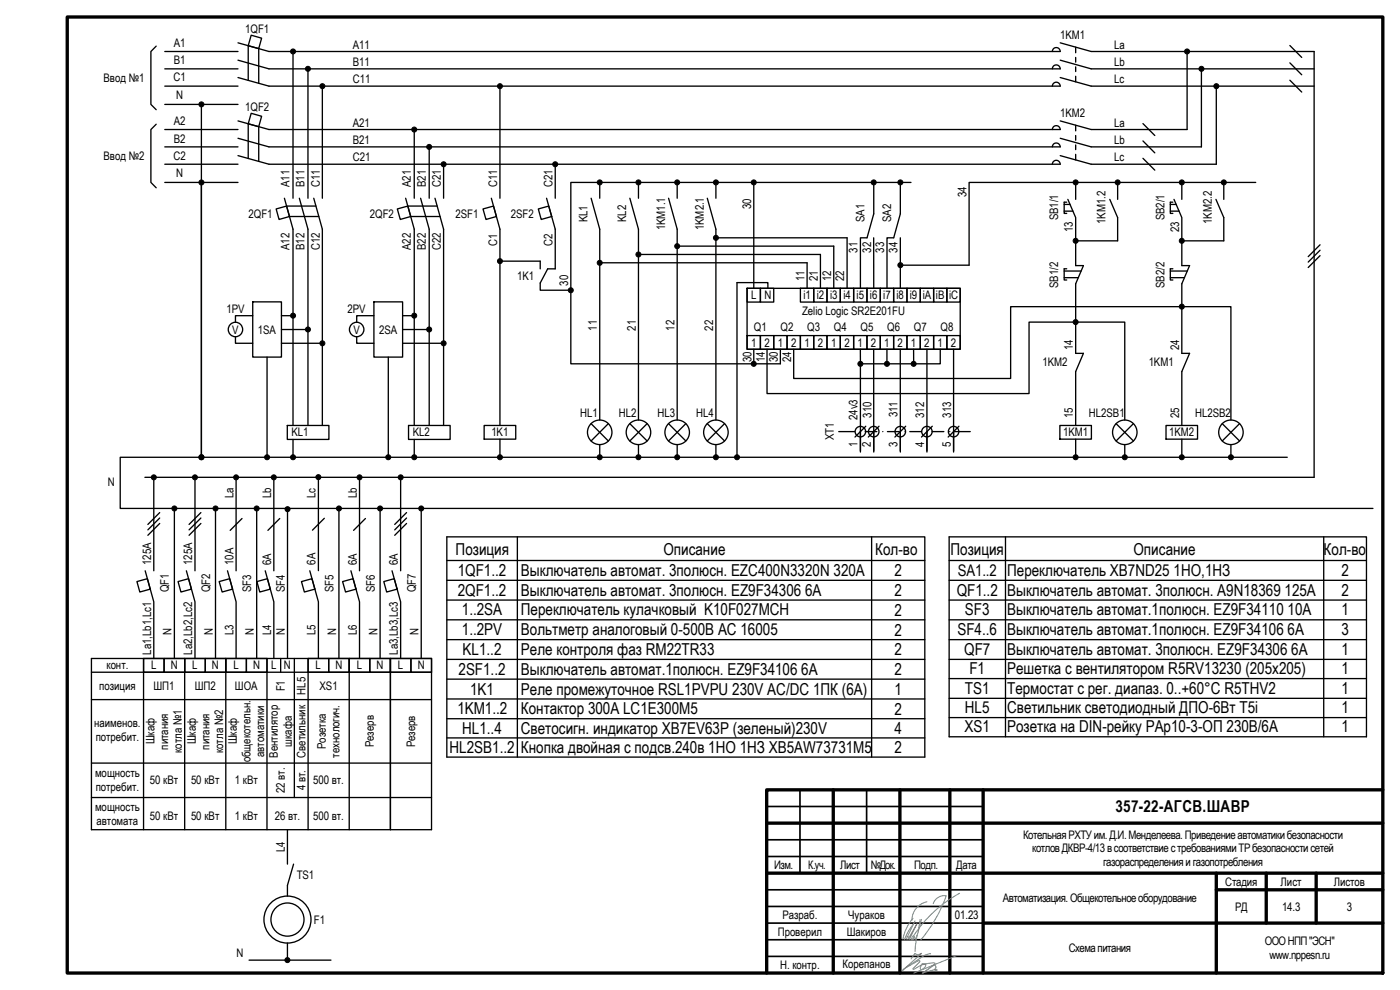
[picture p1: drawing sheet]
<svg xmlns="http://www.w3.org/2000/svg" width="420mm" height="297mm" viewBox="0 0 420 297" stroke-linecap="round" stroke-linejoin="round" font-family="sans-serif">
<g fill="none" stroke="#000" stroke-width="1">
<path d="M20.2 5.1h394.8v286.9h-394.8zM250.1 237v55M270.1 237v55M285.1 237v55M295.1 237v55M415 237h-184.9v55M230.1 247h184.9M230.1 262h184.9M295.1 277h119.9M365 262v30M365 267h50M380 262v15"/>
<path d="M395 262v15"/>
</g>
<path d="M240.1 237v25M260.1 237v25M230.1 242h65M230.1 252h65M230.1 257h65M230.1 267h65M230.1 277h65M230.1 272h65M230.1 287h65M230.1 282h65" fill="none" stroke="#000" stroke-width=".5"/>
<g fill="none" stroke="#3dad99" stroke-width=".3">
<path d="M274 275.5a13 13 0 0 0-3 6.4M274.2 277.2a15 15 0 0 0-2.7 4.8M274.6 276.3l-2.7 5.6M275.6 279.6l-.7 2.9-.3 3M276.1 275.9l-.5 3.7M276.5 275.8l-.9 3.8M278.2 270.6a5.6 5.6 0 0 0-4.5 5.5M280.1 271.1a3.5 3.5 0 0 1 3.9-2.3 42.7 42.7 0 0 1-7.7 13.2M288 268a38.6 38.6 0 0 0-13.8 12.8M271.9 290.3l4-2.1 .1 .4-2 2.2h.3l2.1-1.3-.2 1 .1 .3 .3 .1 .8-.5a.66 .66 0 0 0 .4-1 .66 .66 0 0 0-1.1 0l3.4-.5h.5v.3l-3.7 2.8M272.2 281l.5 .1 .2 .6M272.9 281.9l2.3-4.7-2.8 4.8"/>
<path d="M273.6 281.6l-.2 .4M274 280.8a.64 .64 0 0 1 .2 .7 .64 .64 0 0 1-.6 .4zM274.1 281.6l-.7 .4M274.3 281l-.1 1.1M275.3 280.4l-.7 1.7M277 292l3.2-2.3a.46 .46 0 0 1 .5 0 .46 .46 0 0 1 .2 .6l-.3 .6 .3 .4a.26 .26 0 0 0 .3-.3 .26 .26 0 0 0-.4-.2l-4 1.2M279.3 286.2l-1.9 .5-6.5 4.4 5.7-5.1a1.59 1.59 0 0 1-2 .1l-1.2 1.6M287 286.8l-12.8 5.2"/>
</g>
<g fill="none" stroke="#000" stroke-width=".4">
<path d="M46.9 13.8l-1.6 1.7v15.8l1.6 1.6M49.5 15.5h21.9M71.4 12.8l9.3 2.7h237.5a1.19 1.19 0 0 0-1.2-1.2 1.19 1.19 0 0 0-1.2 1.2M71.4 18.1l9.3 2.6h237.5a1.19 1.19 0 0 0-1.2-1.2 1.19 1.19 0 0 0-1.2 1.2M74.5 13.7v10.4M75.4 10.6l3.1 .9-.9 3.1-3.1-.9zM77.6 14.6v10.4M87.9 16.2v43.3M318.2 12.8l9.3 2.7h66.9v127.7h-350.9M318.2 18.1l9.3 2.6h66.9M322.8 14.1v1.7M322.8 17.2v1.4"/>
<path d="M356.3 16.2v22.7h-28.8l-9.3-2.6M387.1 13.7l3.6 3.5M387.1 18.9l3.6 3.5M46.9 37.3l-1.6 1.6v15.8l1.6 1.6M49.5 38.9h21.9M49.5 20.7h21.9M49.5 25.8h21.9M49.5 31.3h21.9M60.4 32.1v104.3M71.4 36.3l9.3 2.6h237.5a1.19 1.19 0 0 0-1.2-1.2 1.19 1.19 0 0 0-1.2 1.2M71.4 23.3l9.3 2.5h237.5a1.19 1.19 0 0 0-1.2-1.1 1.19 1.19 0 0 0-1.2 1.1M74.5 37.1v10.5"/>
<path d="M75.4 34l3.1 .9-.9 3.1-3.1-.9zM77.6 38v10.4M92.4 21.4v38.1M96.7 26.6v32.9M124.3 39.6v19.9M150 26.6v32.9M318.2 23.3l9.3 2.5h66.9M322.8 20.1v1.4M322.8 22.9v1.7M322.8 37.6v1.7M343 37.1l3.6 3.6M360.6 21.4v22.7h-33.1l-9.3-2.6"/>
<path d="M365 26.6v22.7h-37.5l-9.3-2.6M387.1 24.1l3.6 3.5M49.5 44.1h21.9M49.5 49.3h21.9M49.5 54.7h21.9M71.4 41.5l9.3 2.6h237.5a1.19 1.19 0 0 0-1.2-1.2 1.19 1.19 0 0 0-1.2 1.2M71.4 46.7l9.3 2.6h237.5a1.19 1.19 0 0 0-1.2-1.2 1.19 1.19 0 0 0-1.2 1.2M85.4 59.5l2.5 9.3v58.9M89.8 59.5l2.6 9.3v58.9M94.2 59.5l2.5 9.3v58.9M121.7 59.5l2.6 9.3v58.9M126.2 59.5l2.6 9.3v58.9"/>
<path d="M128.8 44.8v14.7M130.5 59.5l2.6 9.3v58.9M133.1 50v9.5M147.5 59.5l2.5 9.3v58.9M164 59.5l2.6 9.3v11.9h-2.2l-2.3 4.2v2.2h8.4M166.6 50v9.5M177.4 59.5l2.6 9.3v57.2M180 55.5v4M189 59.5l2.6 9.3v57.2M191.6 55.5v4M200.6 59.5l2.6 9.3v57.2M203.2 55.5v4"/>
<path d="M212.3 59.5l2.6 9.3v57.2M214.9 55.5v4M226.2 55.5v31M262.2 55.5v8.7l-2 7.2h-2v15.1M270.2 55.5v8.7l-2 7.2h-2v15.1M273.4 54.7h-102.1v54.5h62.9v-4.4M320.5 59.8l2.3 5.5v14.4h2.4l-2.4 5.5v20.8h2.4l-2.4 5.5v16.2M322.8 40.7v1.4M322.8 43.5v1.4M322.8 46.3v1.7M322.8 55.5v4.3M333.1 59.8l2.3 5.5v7h-11.8"/>
<path d="M335.4 55.5v4.3M343 42.3l3.6 3.6M343 47.5l3.6 3.6M352.3 59.8l2.4 5.5v14.4h2.3l-2.3 5.5v20.8h2.3l-2.3 5.5v16.2M354.7 55.5v4.3M364.9 59.8l2.4 5.5v7h-11.9M367.3 55.5v4.3M376.9 54.7h-86.1v24.9h-19.8M82.9 62.7l3.1-.9 .9 3.2-3.2 .8zM86 61.8h8.8M86.9 65h8.8M119.2 62.7l3.2-.9 .9 3.2-3.2 .8z"/>
<path d="M122.4 61.8h8.8M123.3 65h8.8M145 62.7l3.1-.9 .9 3.2-3.2 .8zM150.8 78.4h11.3v2.3M161.6 62.7l3.1-.9 .9 3.2-3.2 .8zM180.7 78.8h61.5v7.7M192.4 76.3h53.8v10.2M204 73.9h46.2v12.6M215.6 71.4h38.6v15.1M262.2 71.4v15.1M270.2 71.4v15.1M319.4 61.3h1.7"/>
<path d="M319.4 63.4h2.6M320.1 60.7h-.7v3.3h.7M351.2 61.3h1.8M351.2 63.4h2.7M352 60.7h-.8v3.3h.8M396.2 73.4l-3.6 3.6M396.2 75.1l-3.6 3.5M396.2 76.7l-3.6 3.6M75.9 94.7h-5.2v2M75.9 90.6h8.6v16.5h-8.6zM84.5 94.7h2.7M84.5 98.9h7.2"/>
<path d="M112.2 90.6h8.6v16.5h-8.6zM112.2 94.7h-5.2v2M120.8 98.9h7.2M120.8 94.7h2.8M224.2 86.5h4v4.1h-4zM224.2 86.5h64v18.3h-64zM228.2 86.5h4v4.1h-4zM230.5 86.5v-1.7h-9.3v51.6M240.2 86.5h4v4.1h-4zM244.2 86.5h4v4.1h-4zM248.2 86.5h4v4.1h-4zM252.2 86.5h4v4.1h-4z"/>
<path d="M256.2 86.5h4v4.1h-4zM260.2 86.5h4v4.1h-4zM264.2 86.5h4v4.1h-4zM268.2 86.5h4v4.1h-4zM272.2 86.5h4v4.1h-4zM276.2 86.5h4v4.1h-4zM280.2 86.5h4v4.1h-4zM284.2 86.5h4v4.1h-4zM319.4 83.3h4.2M319.4 81.3h5.1M320.1 80.6h-.7v3.4h.7M322.1 96.6h-13.3v21.5h-78.6v-13.3"/>
<path d="M322.8 96.6h14.8v29.4M351.2 81.3h5.1M351.2 83.3h4.3M352 80.6h-.8v3.4h.8M353.9 92h-50.6v21.6h-65.1v-8.8M354.7 92h14.7v34M70.7 101v2h5.2M80.1 107.1v29.3M84.5 103h11.5M107 101v2h5.2M116.5 107.1v29.3M120.8 103h11.6"/>
<path d="M224.2 100.7h4v4.1h-4zM226.2 104.8v3.6M228.2 100.7h4v4.1h-4zM232.2 100.7h4v4.1h-4zM236.2 100.7h4v4.1h-4zM240.2 100.7h4v4.1h-4zM244.2 100.7h4v4.1h-4zM248.2 100.7h4v4.1h-4zM252.2 100.7h4v4.1h-4zM256.2 100.7h4v4.1h-4zM258.2 104.8v3.6M260.2 100.7h4v4.1h-4z"/>
<path d="M262.2 104.8v30.8M264.2 100.7h4v4.1h-4zM266.2 104.8v3.6M268.2 100.7h4v4.1h-4zM270.2 104.8v30.8M272.2 100.7h4v4.1h-4zM274.2 104.8v3.6M276.2 100.7h4v4.1h-4zM278.2 104.8v30.8M280.2 100.7h4v4.1h-4zM282.2 104.8v4.4h-24v26.4M284.2 100.7h4v4.1h-4z"/>
<path d="M286.2 104.8v30.8M86.2 127.7h12.5v4.1h-12.5zM87.9 131.8v4.6M122.6 127.7h12.5v4.1h-12.5zM124.3 131.8v4.6M145.3 127.7h9.5v4.1h-9.5zM150 131.8v4.6M177.4 127.1l5.2 5.2M180 133.4v3M182.6 127.1l-5.2 5.2M189 127.1l5.2 5.2M191.6 133.4v3"/>
<path d="M194.2 127.1l-5.2 5.2M200.6 127.1l5.2 5.2M203.2 133.4v3M205.8 127.1l-5.2 5.2M212.2 127.1l5.3 5.2M214.9 133.4v3M217.5 127.1l-5.3 5.2M251.7 129.5h4.8M258.2 129.5v5.8M259.6 129.5h3.6M259.8 127.9l-3.2 3.2M263.8 127.9l-3.2 3.2"/>
<path d="M264.9 129.5h.1M266.3 129.5h3.6M271.6 129.5h.1M271.8 127.9l-3.2 3.2M273 129.5h3.6M278.3 129.5h.1M279.7 129.5h3.6M279.8 127.9l-3.2 3.2M285 129.5h.1M286.4 129.5h4.8M287.8 127.9l-3.2 3.2M318.1 127.7h9.4v4.1h-9.4z"/>
<path d="M322.8 131.8v4.6M335 127.1l5.2 5.2M337.6 133.4v3M340.2 127.1l-5.2 5.2M349.9 127.7h9.5v4.1h-9.5zM354.7 131.8v4.6M366.8 127.1l5.2 5.2M369.4 133.4v3M372 127.1l-5.2 5.2M386.3 137.2h-350.2v15.3h375.9M46.2 144v27.3M47.9 153.8l-3.5 3.6"/>
<path d="M47.9 155.4l-3.5 3.6M47.9 157.1l-3.5 3.5M52.3 153.3v44.3M58.5 144v27.3M60.3 153.8l-3.6 3.6M60.3 155.4l-3.6 3.6M60.3 157.1l-3.6 3.5M64.7 153.3v44.3M70.9 144v27.3M72.6 155.6l-3.5 3.5M77 153.3v44.3M82.2 144v27.3"/>
<path d="M84 155.6l-3.6 3.5M86.3 153.5v44.1M95.6 143.9v27.3M97.3 155.5l-3.5 3.6M101.7 153.3v44.3M107.9 144v27.3M109.7 155.6l-3.6 3.5M114.1 153.3v44.3M120.2 144v27.3M122 153.8l-3.5 3.6M122 155.4l-3.5 3.6M122 157.1l-3.5 3.5"/>
<path d="M126.4 153.3v44.3M41.1 174.5l3.1-.9 .9 3.2-3.1 .8zM43.6 171.3l2.6 9.3v17M53.4 174.5l3.2-.9 .9 3.2-3.2 .8zM55.9 171.3l2.6 9.3v17M65.8 174.5l3.1-.9 .9 3.2-3.1 .8zM68.3 171.3l2.6 9.3v17M77.1 174.5l3.2-.9 .8 3.2-3.1 .8zM79.6 171.3l2.6 9.3v17M90.5 174.5l3.1-.9 .9 3.2-3.2 .8zM93 171.3l2.6 9.3v17M102.8 174.5l3.2-.9 .8 3.2-3.1 .8z"/>
<path d="M105.3 171.3l2.6 9.3v17M115.2 174.5l3.1-.9 .9 3.2-3.2 .8zM117.7 171.3l2.5 9.3v17M134.1 161.1h143.4v66.1h-143.4zM134.1 174.1h143.4M134.1 168.2h143.4M155.3 161.1v66.1M261.6 161.1v66.1M284.8 161.1h125.3v60h-125.3zM284.8 174.1h125.3M284.8 168.2h125.3M301.8 161.1v60"/>
<path d="M397.3 161.1v60M27.4 197.6h102.1v51.3h-102.1zM43.1 197.6h6.1v4.1h-6.1zM43.1 197.6v51.3M49.2 197.6h6.2v4.1h-6.2zM55.4 197.6h6.2v4.1h-6.2zM55.4 197.6v51.3M61.6 197.6h6.2v4.1h-6.2zM67.8 197.6h6.1v4.1h-6.1zM67.8 197.6v51.3M73.9 197.6h6.2v4.1h-6.2zM80.1 197.6v51.3"/>
<path d="M84.2 197.6v4.1M88.3 197.6v41.7M92.5 197.6h6.1v4.1h-6.1zM92.5 197.6v51.3M98.6 197.6h6.2v4.1h-6.2zM104.8 197.6h6.2v4.1h-6.2zM104.8 197.6v51.3M111 197.6h6.2v4.1h-6.2zM117.2 197.6h6.1v4.1h-6.1zM117.2 197.6v51.3M123.3 197.6h6.2v4.1h-6.2zM134.1 180h143.4"/>
<path d="M134.1 186h143.4M134.1 191.9h143.4M134.1 197.8h143.4M284.8 180h125.3M284.8 186h125.3M284.8 191.9h125.3M284.8 197.8h125.3M27.4 201.7h102.1M27.4 209.9h102.1M134.1 203.8h143.4M134.1 209.7h143.4M134.1 215.6h143.4"/>
<path d="M284.8 203.6h125.3M284.8 209.5h125.3M284.8 215.3h125.3M27.4 229h102.1M27.4 239.3h102.1M134.1 221.4h143.4M86.3 248.9v10.4M88.1 259.3l-1.8 6.3v3.3M74.7 288.1h24.6M86.3 283v4.3"/>
<circle cx="70.7" cy="98.9" r="2.17"/>
<circle cx="107" cy="98.9" r="2.17"/>
<circle cx="180" cy="129.7" r="3.7"/>
<circle cx="191.6" cy="129.7" r="3.7"/>
<circle cx="203.2" cy="129.7" r="3.7"/>
<circle cx="214.9" cy="129.7" r="3.7"/>
<circle cx="258.2" cy="129.5" r="1.57"/>
<circle cx="262.2" cy="129.5" r="1.58"/>
<circle cx="270.2" cy="129.5" r="1.57"/>
<circle cx="278.2" cy="129.5" r="1.57"/>
<circle cx="286.2" cy="129.5" r="1.57"/>
<circle cx="337.6" cy="129.7" r="3.7"/>
<circle cx="369.4" cy="129.7" r="3.7"/>
<circle cx="86.3" cy="275.9" r="5"/>
<circle cx="86.3" cy="275.9" r="7.1"/>
</g>
<g fill="#000">
<circle cx="87.9" cy="15.4" r=".75"/>
<circle cx="356.3" cy="15.5" r=".75"/>
<circle cx="60.4" cy="31.3" r=".75"/>
<circle cx="92.4" cy="20.7" r=".75"/>
<circle cx="96.7" cy="25.8" r=".74"/>
<circle cx="124.3" cy="38.9" r=".75"/>
<circle cx="150" cy="25.9" r=".74"/>
<circle cx="360.6" cy="20.6" r=".75"/>
<circle cx="365" cy="25.8" r=".74"/>
<circle cx="60.4" cy="54.7" r=".75"/>
<circle cx="128.8" cy="44.1" r=".75"/>
<circle cx="133.1" cy="49.3" r=".74"/>
<circle cx="166.6" cy="49.3" r=".75"/>
<circle cx="180" cy="54.7" r=".75"/>
<circle cx="191.6" cy="54.7" r=".75"/>
<circle cx="203.2" cy="54.7" r=".75"/>
<circle cx="214.9" cy="54.7" r=".75"/>
<circle cx="226.2" cy="54.7" r=".75"/>
<circle cx="262.2" cy="54.7" r=".75"/>
<circle cx="270.2" cy="54.7" r=".75"/>
<circle cx="322.8" cy="54.7" r=".75"/>
<circle cx="335.4" cy="54.7" r=".75"/>
<circle cx="354.7" cy="54.7" r=".75"/>
<circle cx="367.3" cy="54.7" r=".75"/>
<circle cx="150" cy="78.4" r=".75"/>
<circle cx="180" cy="78.9" r=".75"/>
<circle cx="191.6" cy="76.4" r=".75"/>
<circle cx="203.2" cy="73.9" r=".74"/>
<circle cx="214.9" cy="71.3" r=".75"/>
<circle cx="270.2" cy="79.6" r=".75"/>
<circle cx="322.8" cy="72.3" r=".75"/>
<circle cx="354.7" cy="72.3" r=".75"/>
<circle cx="87.9" cy="94.7" r=".75"/>
<circle cx="92.4" cy="98.9" r=".75"/>
<circle cx="124.3" cy="94.7" r=".75"/>
<circle cx="128.8" cy="98.9" r=".75"/>
<circle cx="171.3" cy="87.1" r=".75"/>
<circle cx="322.8" cy="96.6" r=".75"/>
<circle cx="354.7" cy="92" r=".75"/>
<circle cx="96.7" cy="103" r=".74"/>
<circle cx="133.1" cy="103" r=".74"/>
<circle cx="226.2" cy="109.2" r=".75"/>
<circle cx="258.2" cy="109.2" r=".75"/>
<circle cx="266.2" cy="109.2" r=".75"/>
<circle cx="274.2" cy="109.2" r=".75"/>
<circle cx="60.4" cy="137.2" r=".75"/>
<circle cx="80.2" cy="137.2" r=".75"/>
<circle cx="87.9" cy="137.2" r=".75"/>
<circle cx="116.5" cy="137.2" r=".75"/>
<circle cx="124.3" cy="137.2" r=".74"/>
<circle cx="150" cy="137.2" r=".74"/>
<circle cx="180" cy="137.2" r=".75"/>
<circle cx="191.6" cy="137.2" r=".75"/>
<circle cx="203.2" cy="137.2" r=".74"/>
<circle cx="214.9" cy="137.2" r=".75"/>
<circle cx="221.2" cy="137.2" r=".75"/>
<circle cx="322.8" cy="137.2" r=".75"/>
<circle cx="337.6" cy="137.2" r=".75"/>
<circle cx="354.7" cy="137.2" r=".75"/>
<circle cx="369.4" cy="137.2" r=".75"/>
<circle cx="46.2" cy="143.2" r=".75"/>
<circle cx="52.3" cy="152.5" r=".75"/>
<circle cx="58.5" cy="143.2" r=".75"/>
<circle cx="64.7" cy="152.5" r=".75"/>
<circle cx="70.9" cy="143.2" r=".75"/>
<circle cx="77" cy="152.5" r=".75"/>
<circle cx="82.2" cy="143.2" r=".75"/>
<circle cx="86.3" cy="152.8" r=".75"/>
<circle cx="95.5" cy="143.2" r=".75"/>
<circle cx="101.7" cy="152.5" r=".75"/>
<circle cx="107.9" cy="143.2" r=".75"/>
<circle cx="114.1" cy="152.5" r=".75"/>
<circle cx="120.2" cy="143.2" r=".75"/>
<circle cx="126.4" cy="152.5" r=".75"/>
<circle cx="86.3" cy="288.1" r=".75"/>
</g>
<g fill="none" stroke="#000" stroke-width=".3">
<circle cx="87.9" cy="15.4" r=".75"/>
<circle cx="356.3" cy="15.4" r=".75"/>
<circle cx="60.5" cy="31.3" r=".75"/>
<circle cx="92.4" cy="20.6" r=".75"/>
<circle cx="96.8" cy="25.9" r=".75"/>
<circle cx="124.3" cy="38.9" r=".75"/>
<circle cx="150" cy="25.9" r=".75"/>
<circle cx="360.6" cy="20.6" r=".75"/>
<circle cx="365" cy="25.9" r=".75"/>
<circle cx="60.5" cy="54.7" r=".75"/>
<circle cx="128.8" cy="44.1" r=".75"/>
<circle cx="133.1" cy="49.3" r=".75"/>
<circle cx="166.6" cy="49.3" r=".75"/>
<circle cx="180" cy="54.7" r=".75"/>
<circle cx="191.6" cy="54.7" r=".75"/>
<circle cx="203.2" cy="54.7" r=".75"/>
<circle cx="214.9" cy="54.7" r=".75"/>
<circle cx="226.2" cy="54.7" r=".75"/>
<circle cx="262.2" cy="54.7" r=".75"/>
<circle cx="270.2" cy="54.7" r=".75"/>
<circle cx="322.8" cy="54.7" r=".75"/>
<circle cx="335.4" cy="54.7" r=".75"/>
<circle cx="354.7" cy="54.7" r=".75"/>
<circle cx="367.3" cy="54.7" r=".75"/>
<circle cx="150" cy="78.4" r=".75"/>
<circle cx="180" cy="78.9" r=".75"/>
<circle cx="191.6" cy="76.4" r=".75"/>
<circle cx="203.2" cy="73.9" r=".75"/>
<circle cx="214.9" cy="71.4" r=".75"/>
<circle cx="270.2" cy="79.6" r=".75"/>
<circle cx="322.8" cy="72.3" r=".75"/>
<circle cx="354.7" cy="72.3" r=".75"/>
<circle cx="87.9" cy="94.7" r=".75"/>
<circle cx="92.4" cy="98.9" r=".75"/>
<circle cx="124.3" cy="94.7" r=".75"/>
<circle cx="128.8" cy="98.9" r=".75"/>
<circle cx="171.3" cy="87.1" r=".75"/>
<circle cx="322.8" cy="96.6" r=".75"/>
<circle cx="354.7" cy="92" r=".75"/>
<circle cx="96.8" cy="103" r=".75"/>
<circle cx="133.1" cy="103" r=".75"/>
<circle cx="226.2" cy="109.2" r=".75"/>
<circle cx="258.2" cy="109.2" r=".75"/>
<circle cx="266.2" cy="109.2" r=".75"/>
<circle cx="274.2" cy="109.2" r=".75"/>
<circle cx="60.5" cy="137.2" r=".75"/>
<circle cx="80.2" cy="137.2" r=".75"/>
<circle cx="87.9" cy="137.2" r=".75"/>
<circle cx="116.5" cy="137.2" r=".75"/>
<circle cx="124.3" cy="137.2" r=".75"/>
<circle cx="150" cy="137.2" r=".75"/>
<circle cx="180" cy="137.2" r=".75"/>
<circle cx="191.6" cy="137.2" r=".75"/>
<circle cx="203.2" cy="137.2" r=".75"/>
<circle cx="214.9" cy="137.2" r=".75"/>
<circle cx="221.2" cy="137.2" r=".75"/>
<circle cx="322.8" cy="137.2" r=".75"/>
<circle cx="337.6" cy="137.2" r=".75"/>
<circle cx="354.7" cy="137.2" r=".75"/>
<circle cx="369.4" cy="137.2" r=".75"/>
<circle cx="46.2" cy="143.2" r=".75"/>
<circle cx="52.3" cy="152.6" r=".75"/>
<circle cx="58.5" cy="143.2" r=".75"/>
<circle cx="64.7" cy="152.6" r=".75"/>
<circle cx="70.8" cy="143.2" r=".75"/>
<circle cx="77" cy="152.6" r=".75"/>
<circle cx="82.2" cy="143.2" r=".75"/>
<circle cx="86.3" cy="152.8" r=".75"/>
<circle cx="95.5" cy="143.2" r=".75"/>
<circle cx="101.7" cy="152.6" r=".75"/>
<circle cx="107.9" cy="143.2" r=".75"/>
<circle cx="114.1" cy="152.6" r=".75"/>
<circle cx="120.2" cy="143.2" r=".75"/>
<circle cx="126.4" cy="152.6" r=".75"/>
<circle cx="86.3" cy="288.1" r=".75"/>
</g>
<g font-size="4.9">
<text x="136.7" y="166.6">Позиция</text>
<text x="199.1" y="166.6">Описание</text>
<text x="262.7" y="166.6">Кол-во</text>
<text x="285.3" y="166.6">Позиция</text>
<text x="340.2" y="166.6">Описание</text>
<text x="397.2" y="166.6">Кол-во</text>
<text x="137.4" y="172.8">1QF1..2</text>
<text x="156.3" y="172.8">Выключатель автомат. 3полюсн. EZC400N3320N 320А</text>
<text x="268.4" y="172.9">2</text>
<text x="302.2" y="172.8">Переключатель XB7ND25 1НО,1НЗ</text>
<text x="402.6" y="172.8">2</text>
<text x="137.4" y="178.7">2QF1..2</text>
<text x="156.3" y="178.7">Выключатель автомат. 3полюсн. EZ9F34306 6А</text>
<text x="268.4" y="178.8">2</text>
<text x="287.1" y="178.7">QF1..2</text>
<text x="302.3" y="178.7">Выключатель автомат. 3полюсн. A9N18369 125А</text>
<text x="402.6" y="178.7">2</text>
<text x="138.6" y="184.7">1..2SA</text>
<text x="156.3" y="184.7">Переключатель кулачковый K10F027MCH</text>
<text x="268.4" y="184.7">2</text>
<text x="289.6" y="184.7">SF3</text>
<text x="302.2" y="184.7">Выключатель автомат.1полюсн. EZ9F34110 10А</text>
<text x="402.6" y="184.7">1</text>
<text x="138.6" y="190.6">1..2PV</text>
<text x="156.3" y="190.6">Вольтметр аналоговый 0-500В AC 16005</text>
<text x="268.4" y="190.7">2</text>
<text x="287.3" y="190.6">SF4..6</text>
<text x="302.2" y="190.6">Выключатель автомат.1полюсн. EZ9F34106 6А</text>
<text x="402.6" y="190.6">3</text>
<text x="138.8" y="196.5">KL1..2</text>
<text x="156.3" y="196.5">Реле контроля фаз RM22TR33</text>
<text x="268.4" y="196.6">2</text>
<text x="289.4" y="196.5">QF7</text>
<text x="302.2" y="196.5">Выключатель автомат. 3полюсн. EZ9F34306 6А</text>
<text x="402.6" y="196.5">1</text>
<text x="137.6" y="202.5">2SF1..2</text>
<text x="156.3" y="202.5">Выключатель автомат.1полюсн. EZ9F34106 6А</text>
<text x="268.4" y="202.5">2</text>
<text x="290.9" y="202.3">F1</text>
<text x="302.3" y="202.3">Решетка с вентилятором R5RV13230 (205х205)</text>
<text x="402.6" y="202.3">1</text>
<text x="141.1" y="208.4">1K1</text>
<text x="156.3" y="208.4">Реле промежуточное RSL1PVPU 230V АC/DC 1ПК (6А)</text>
<text x="268.4" y="208.5">1</text>
<text x="289.6" y="208.2">TS1</text>
<text x="302.3" y="208.2">Термостат с рег. диапаз. 0..+60°С R5THV2</text>
<text x="402.6" y="208.2">1</text>
<text x="137.3" y="214.3">1KM1..2</text>
<text x="156.3" y="214.3">Контактор 300А LC1E300M5</text>
<text x="268.4" y="214.4">2</text>
<text x="289.6" y="214">HL5</text>
<text x="302.2" y="214">Светильник светодиодный ДПО-6Вт Т5i</text>
<text x="402.6" y="214">1</text>
<text x="138.7" y="220.1">HL1..4</text>
<text x="156.3" y="220.1">Светосигн. индикатор XB7EV63P (зеленый)230V</text>
<text x="268.4" y="220.2">4</text>
<text x="289.5" y="219.8">XS1</text>
<text x="302.2" y="219.8">Розетка на DIN-рейку PAp10-3-ОП 230В/6А</text>
<text x="402.6" y="219.8">1</text>
<text x="134.9" y="225.8">HL2SB1..2</text>
<text x="156.3" y="225.8">Кнопка двойная с подсв.240в 1НО 1НЗ XB5AW73731M5</text>
<text x="268.4" y="225.9">2</text>
<text x="334.8" y="243.7">357-22-АГСВ.ШАВР</text>
</g>
<text font-size="4.8" x="287.4" y="172.7">SA1..2</text>
<g font-size="3.5">
<text x="73.6" y="9.8">1QF1</text>
<text x="318.2" y="11.6">1KM1</text>
<text x="52.2" y="14.1">A1</text>
<text x="105.9" y="14.6">A11</text>
<text x="334.4" y="14.6">La</text>
<text x="52.2" y="19.3">B1</text>
<text x="105.9" y="19.8">B11</text>
<text x="334.4" y="19.8">Lb</text>
<text x="31.1" y="24.6">Ввод №1</text>
<text x="52.1" y="24.4">C1</text>
<text x="52.9" y="29.8">N</text>
<text x="105.9" y="25">C11</text>
<text x="334.4" y="25">Lc</text>
<text x="73.6" y="33.4">1QF2</text>
<text x="318.2" y="35">1KM2</text>
<text x="52.2" y="37.5">A2</text>
<text x="105.9" y="38">A21</text>
<text x="334.4" y="38">La</text>
<text x="52.1" y="47.9">C2</text>
<text x="52.2" y="42.8">B2</text>
<text x="105.9" y="43.3">B21</text>
<text x="334.4" y="43.3">Lb</text>
<text x="31.1" y="48.1">Ввод №2</text>
<text x="52.9" y="53.2">N</text>
<text x="105.9" y="48.4">C21</text>
<text x="334.4" y="48.4">Lc</text>
<text x="86.9" y="56.1" transform="rotate(-90 86.9 56.1)">A11</text>
<text x="91.4" y="56.1" transform="rotate(-90 91.4 56.1)">B11</text>
<text x="95.9" y="56.1" transform="rotate(-90 95.9 56.1)">C11</text>
<text x="123.3" y="56.1" transform="rotate(-90 123.3 56.1)">A21</text>
<text x="127.8" y="56.1" transform="rotate(-90 127.8 56.1)">B21</text>
<text x="132.3" y="56.1" transform="rotate(-90 132.3 56.1)">C21</text>
<text x="149.2" y="56.1" transform="rotate(-90 149.2 56.1)">C11</text>
<text x="165.8" y="56.1" transform="rotate(-90 165.8 56.1)">C21</text>
<text x="290" y="59.1" transform="rotate(-90 290 59.1)">34</text>
<text x="74.6" y="65.3">2QF1</text>
<text x="111" y="65.3">2QF2</text>
<text x="136.7" y="65.3">2SF1</text>
<text x="153.3" y="65.3">2SF2</text>
<text x="225.4" y="62.7" transform="rotate(-90 225.4 62.7)">30</text>
<text x="176.3" y="66.7" transform="rotate(-90 176.3 66.7)">KL1</text>
<text x="187.9" y="66.7" transform="rotate(-90 187.9 66.7)">KL2</text>
<text x="199.6" y="69.1" transform="rotate(-90 199.6 69.1)">1KM1.1</text>
<text x="211.2" y="69.1" transform="rotate(-90 211.2 69.1)">1KM2.1</text>
<text x="259.4" y="66.7" transform="rotate(-90 259.4 66.7)">SA1</text>
<text x="267.5" y="66.7" transform="rotate(-90 267.5 66.7)">SA2</text>
<text x="317.6" y="66.1" transform="rotate(-90 317.6 66.1)">SB1/1</text>
<text x="322" y="69.7" transform="rotate(-90 322 69.7)">13</text>
<text x="331.8" y="67.2" transform="rotate(-90 331.8 67.2)">1KM1.2</text>
<text x="349.5" y="66.1" transform="rotate(-90 349.5 66.1)">SB2/1</text>
<text x="353.9" y="69.7" transform="rotate(-90 353.9 69.7)">23</text>
<text x="363.7" y="67.2" transform="rotate(-90 363.7 67.2)">1KM2.2</text>
<text x="86.9" y="75" transform="rotate(-90 86.9 75)">A12</text>
<text x="91.4" y="75" transform="rotate(-90 91.4 75)">B12</text>
<text x="95.9" y="75" transform="rotate(-90 95.9 75)">C12</text>
<text x="123.3" y="75" transform="rotate(-90 123.3 75)">A22</text>
<text x="127.8" y="75" transform="rotate(-90 127.8 75)">B22</text>
<text x="132.3" y="75" transform="rotate(-90 132.3 75)">C22</text>
<text x="149.2" y="73.7" transform="rotate(-90 149.2 73.7)">C1</text>
<text x="165.8" y="73.7" transform="rotate(-90 165.8 73.7)">C2</text>
<text x="257.4" y="75.8" transform="rotate(-90 257.4 75.8)">31</text>
<text x="261.4" y="75.8" transform="rotate(-90 261.4 75.8)">32</text>
<text x="265.4" y="75.8" transform="rotate(-90 265.4 75.8)">33</text>
<text x="269.4" y="75.8" transform="rotate(-90 269.4 75.8)">34</text>
<text x="155.2" y="84">1K1</text>
<text x="170.5" y="85.7" transform="rotate(-90 170.5 85.7)">30</text>
<text x="225.4" y="89.8">L N</text>
<text x="241.1" y="89.8">i1 i2 i3 i4 i5 i6 i7 i8 i9 iA iB iC</text>
<text x="241.4" y="84.3" transform="rotate(-90 241.4 84.3)">11</text>
<text x="245.4" y="84.3" transform="rotate(-90 245.4 84.3)">21</text>
<text x="249.4" y="84.3" transform="rotate(-90 249.4 84.3)">12</text>
<text x="253.4" y="84.3" transform="rotate(-90 253.4 84.3)">22</text>
<text x="317.6" y="86.4" transform="rotate(-90 317.6 86.4)">SB1/2</text>
<text x="349.5" y="86.4" transform="rotate(-90 349.5 86.4)">SB2/2</text>
<text x="67.9" y="93.9">1PV</text>
<text x="104.3" y="93.9">2PV</text>
<text x="240.7" y="94.6">Zelio Logic SR2E201FU</text>
<text x="69.7" y="100.1">V</text>
<text x="77.4" y="100.3">1SA</text>
<text x="106.1" y="100.1">V</text>
<text x="113.8" y="100.3">2SA</text>
<text x="179.2" y="99.2" transform="rotate(-90 179.2 99.2)">11</text>
<text x="190.8" y="99.2" transform="rotate(-90 190.8 99.2)">21</text>
<text x="202.4" y="99.2" transform="rotate(-90 202.4 99.2)">12</text>
<text x="214" y="99.2" transform="rotate(-90 214 99.2)">22</text>
<text x="226.3" y="99.5">Q1</text>
<text x="234.3" y="99.5">Q2</text>
<text x="242.3" y="99.5">Q3</text>
<text x="250.3" y="99.5">Q4</text>
<text x="258.3" y="99.5">Q5</text>
<text x="266.2" y="99.5">Q6</text>
<text x="274.2" y="99.5">Q7</text>
<text x="282.2" y="99.5">Q8</text>
<text x="225.4" y="104">1 2</text>
<text x="233.4" y="104">1 2</text>
<text x="241.4" y="104">1 2</text>
<text x="249.4" y="104">1 2</text>
<text x="257.4" y="104">1 2</text>
<text x="265.4" y="104">1 2</text>
<text x="273.4" y="104">1 2</text>
<text x="281.4" y="104">1 2</text>
<text x="322" y="105" transform="rotate(-90 322 105)">14</text>
<text x="353.9" y="105" transform="rotate(-90 353.9 105)">24</text>
<text x="225.5" y="108.6" transform="rotate(-90 225.5 108.6)">30</text>
<text x="229.5" y="108.6" transform="rotate(-90 229.5 108.6)">14</text>
<text x="233.5" y="108.6" transform="rotate(-90 233.5 108.6)">30</text>
<text x="237.5" y="108.6" transform="rotate(-90 237.5 108.6)">24</text>
<text x="312.9" y="109.8">1KM2</text>
<text x="344.7" y="109.8">1KM1</text>
<text x="174.1" y="125.2">HL1</text>
<text x="185.7" y="125.2">HL2</text>
<text x="197.3" y="125.2">HL3</text>
<text x="209" y="125.2">HL4</text>
<text x="261.5" y="125.3" transform="rotate(-90 261.5 125.3)">310</text>
<text x="269.4" y="125.2" transform="rotate(-90 269.4 125.2)">311</text>
<text x="277.4" y="125.4" transform="rotate(-90 277.4 125.4)">312</text>
<text x="285.5" y="125.3" transform="rotate(-90 285.5 125.3)">313</text>
<text x="322" y="125.4" transform="rotate(-90 322 125.4)">15</text>
<text x="326.8" y="125.2">HL2SB1</text>
<text x="353.9" y="125.4" transform="rotate(-90 353.9 125.4)">25</text>
<text x="358.7" y="125.2">HL2SB2</text>
<text x="87.5" y="131">KL1</text>
<text x="123.9" y="131">KL2</text>
<text x="147.5" y="131">1K1</text>
<text x="257.4" y="126" transform="rotate(-90 257.4 126)">24v3</text>
<text x="319" y="131">1KM1</text>
<text x="350.9" y="131">1KM2</text>
<text x="250.2" y="132.1" transform="rotate(-90 250.2 132.1)">XT1</text>
<text x="257.4" y="134" transform="rotate(-90 257.4 134)">1</text>
<text x="261.4" y="134" transform="rotate(-90 261.4 134)">2</text>
<text x="269.4" y="134" transform="rotate(-90 269.4 134)">3</text>
<text x="277.4" y="134" transform="rotate(-90 277.4 134)">4</text>
<text x="285.4" y="134" transform="rotate(-90 285.4 134)">5</text>
<text x="32.3" y="145.9">N</text>
<text x="70" y="149.5" transform="rotate(-90 70 149.5)">Lа</text>
<text x="81.4" y="149.5" transform="rotate(-90 81.4 149.5)">Lb</text>
<text x="94.7" y="149.4" transform="rotate(-90 94.7 149.4)">Lc</text>
<text x="107.1" y="149.5" transform="rotate(-90 107.1 149.5)">Lb</text>
<text x="45.3" y="169.5" transform="rotate(-90 45.3 169.5)">125А</text>
<text x="57.7" y="169.5" transform="rotate(-90 57.7 169.5)">125А</text>
<text x="70" y="169.5" transform="rotate(-90 70 169.5)">10А</text>
<text x="81.4" y="169.5" transform="rotate(-90 81.4 169.5)">6А</text>
<text x="94.7" y="169.4" transform="rotate(-90 94.7 169.4)">6А</text>
<text x="107.1" y="169.5" transform="rotate(-90 107.1 169.5)">6А</text>
<text x="119.4" y="169.5" transform="rotate(-90 119.4 169.5)">6А</text>
<text x="50.7" y="177.7" transform="rotate(-90 50.7 177.7)">QF1</text>
<text x="63.1" y="177.7" transform="rotate(-90 63.1 177.7)">QF2</text>
<text x="75.4" y="177.7" transform="rotate(-90 75.4 177.7)">SF3</text>
<text x="85.5" y="177.7" transform="rotate(-90 85.5 177.7)">SF4</text>
<text x="100.1" y="177.7" transform="rotate(-90 100.1 177.7)">SF5</text>
<text x="112.4" y="177.7" transform="rotate(-90 112.4 177.7)">SF6</text>
<text x="124.8" y="177.7" transform="rotate(-90 124.8 177.7)">QF7</text>
<text x="51.5" y="190.4" transform="rotate(-90 51.5 190.4)">N</text>
<text x="63.9" y="190.4" transform="rotate(-90 63.9 190.4)">N</text>
<text x="70" y="190.7" transform="rotate(-90 70 190.7)">L3</text>
<text x="76.2" y="190.4" transform="rotate(-90 76.2 190.4)">N</text>
<text x="81.4" y="190.7" transform="rotate(-90 81.4 190.7)">L4</text>
<text x="85.5" y="190.4" transform="rotate(-90 85.5 190.4)">N</text>
<text x="94.7" y="190.7" transform="rotate(-90 94.7 190.7)">L5</text>
<text x="100.9" y="190.4" transform="rotate(-90 100.9 190.4)">N</text>
<text x="107.1" y="190.7" transform="rotate(-90 107.1 190.7)">L6</text>
<text x="113.3" y="190.4" transform="rotate(-90 113.3 190.4)">N</text>
<text x="125.6" y="190.4" transform="rotate(-90 125.6 190.4)">N</text>
<text x="45.3" y="196.4" transform="rotate(-90 45.3 196.4)">La1,Lb1,Lc1</text>
<text x="57.7" y="196.4" transform="rotate(-90 57.7 196.4)">La2,Lb2,Lc2</text>
<text x="119.4" y="196.4" transform="rotate(-90 119.4 196.4)">La3,Lb3,Lc3</text>
<text x="32" y="200.9">конт.</text>
<text x="45.3" y="200.9">L</text>
<text x="51.3" y="200.9">N</text>
<text x="57.7" y="200.9">L</text>
<text x="63.6" y="200.9">N</text>
<text x="70.1" y="200.9">L</text>
<text x="76" y="200.9">N</text>
<text x="81.4" y="200.9">L N</text>
<text x="94.7" y="200.9">L</text>
<text x="100.7" y="200.9">N</text>
<text x="107.1" y="200.9">L</text>
<text x="113" y="200.9">N</text>
<text x="119.4" y="200.9">L</text>
<text x="125.4" y="200.9">N</text>
<text x="29.8" y="207.1">позиция</text>
<text x="46.1" y="207.1">ШП1</text>
<text x="58.4" y="207.1">ШП2</text>
<text x="70.5" y="207.1">ШОА</text>
<text x="85.5" y="207.5" transform="rotate(-90 85.5 207.5)">F1</text>
<text x="91.6" y="208.4" transform="rotate(-90 91.6 208.4)">HL5</text>
<text x="95.9" y="207.1">XS1</text>
<text x="28.3" y="218.1">наименов.</text>
<text x="28.7" y="222.2">потребит.</text>
<text x="46.4" y="223.4" transform="rotate(-90 46.4 223.4)">Шкаф</text>
<text x="50.5" y="224.9" transform="rotate(-90 50.5 224.9)">питания</text>
<text x="54.6" y="225.9" transform="rotate(-90 54.6 225.9)">котла №1</text>
<text x="58.7" y="223.4" transform="rotate(-90 58.7 223.4)">Шкаф</text>
<text x="62.8" y="224.9" transform="rotate(-90 62.8 224.9)">питания</text>
<text x="67" y="225.9" transform="rotate(-90 67 225.9)">котла №2</text>
<text x="71.1" y="223.4" transform="rotate(-90 71.1 223.4)">Шкаф</text>
<text x="79.3" y="227.2" transform="rotate(-90 79.3 227.2)">автоматики</text>
<text x="83.4" y="227.4" transform="rotate(-90 83.4 227.4)">Вентилятор</text>
<text x="87.5" y="224" transform="rotate(-90 87.5 224)">шкафа</text>
<text x="91.6" y="227.4" transform="rotate(-90 91.6 227.4)">Светильник</text>
<text x="97.8" y="224.7" transform="rotate(-90 97.8 224.7)">Розетка</text>
<text x="101.9" y="227.4" transform="rotate(-90 101.9 227.4)">технологич.</text>
<text x="112.2" y="224.2" transform="rotate(-90 112.2 224.2)">Резерв</text>
<text x="124.6" y="224.2" transform="rotate(-90 124.6 224.2)">Резерв</text>
<text x="28.5" y="233.2">мощность</text>
<text x="75.2" y="228.7" transform="rotate(-90 75.2 228.7)">общекотельн.</text>
<text x="28.7" y="237.3">потребит.</text>
<text x="45" y="235.4">50 кВт</text>
<text x="57.3" y="235.4">50 кВт</text>
<text x="70.5" y="235.4">1 кВт</text>
<text x="85.5" y="237.9" transform="rotate(-90 85.5 237.9)">22 вт.</text>
<text x="91.6" y="237.2" transform="rotate(-90 91.6 237.2)">4 вт.</text>
<text x="94" y="235.4">500 вт.</text>
<text x="28.5" y="243.3">мощность</text>
<text x="29" y="247.4">автомата</text>
<text x="45" y="246.1">50 кВт</text>
<text x="57.3" y="246.1">50 кВт</text>
<text x="70.5" y="246.1">1 кВт</text>
<text x="82.5" y="246.1">26 вт.</text>
<text x="94" y="246.1">500 вт.</text>
<text x="307.1" y="251.6">КотельнаяРХТУим.Д.И.Менделеева.Приведениеавтоматикибезопасности</text>
<text x="85.5" y="255.7" transform="rotate(-90 85.5 255.7)">L4</text>
<text x="309.8" y="255.7">котловДКВР-4/13всоответствиестребованиямиТРбезопасностисетей</text>
<text x="89" y="263.6">TS1</text>
<text x="232.4" y="260.7">Изм.</text>
<text x="242.6" y="260.7">К.уч.</text>
<text x="252.2" y="260.7">Лист</text>
<text x="261.4" y="260.7">№Док.</text>
<text x="274.4" y="260.7">Подп.</text>
<text x="287" y="260.7">Дата</text>
<text x="331.1" y="259.8">газораспределенияигазопотребления</text>
<text x="367.7" y="265.7">Стадия</text>
<text x="384.3" y="265.7">Лист</text>
<text x="400.3" y="265.7">Листов</text>
<text x="234.8" y="275.8">Разраб.</text>
<text x="254.6" y="275.7">Чураков</text>
<text x="286.5" y="275.8">01.23</text>
<text x="301" y="270.7">Автоматизация.Общекотельноеоборудование</text>
<text x="370.7" y="273.2">РД</text>
<text x="384.8" y="273.2">14.3</text>
<text x="404.2" y="273.2">3</text>
<text x="94.2" y="277.4">F1</text>
<text x="233.4" y="280.7">Проверил</text>
<text x="254.1" y="280.7">Шакиров</text>
<text x="71" y="287.2">N</text>
<text x="320.7" y="285.7">Схемапитания</text>
<text x="379.5" y="283.6">ОООНПП&quot;ЭСН&quot;</text>
<text x="380.9" y="287.8">www.nppesn.ru</text>
<text x="234.1" y="290.6">Н. контр.</text>
<text x="252.9" y="290.6">Корепанов</text>
</g>
</svg>
